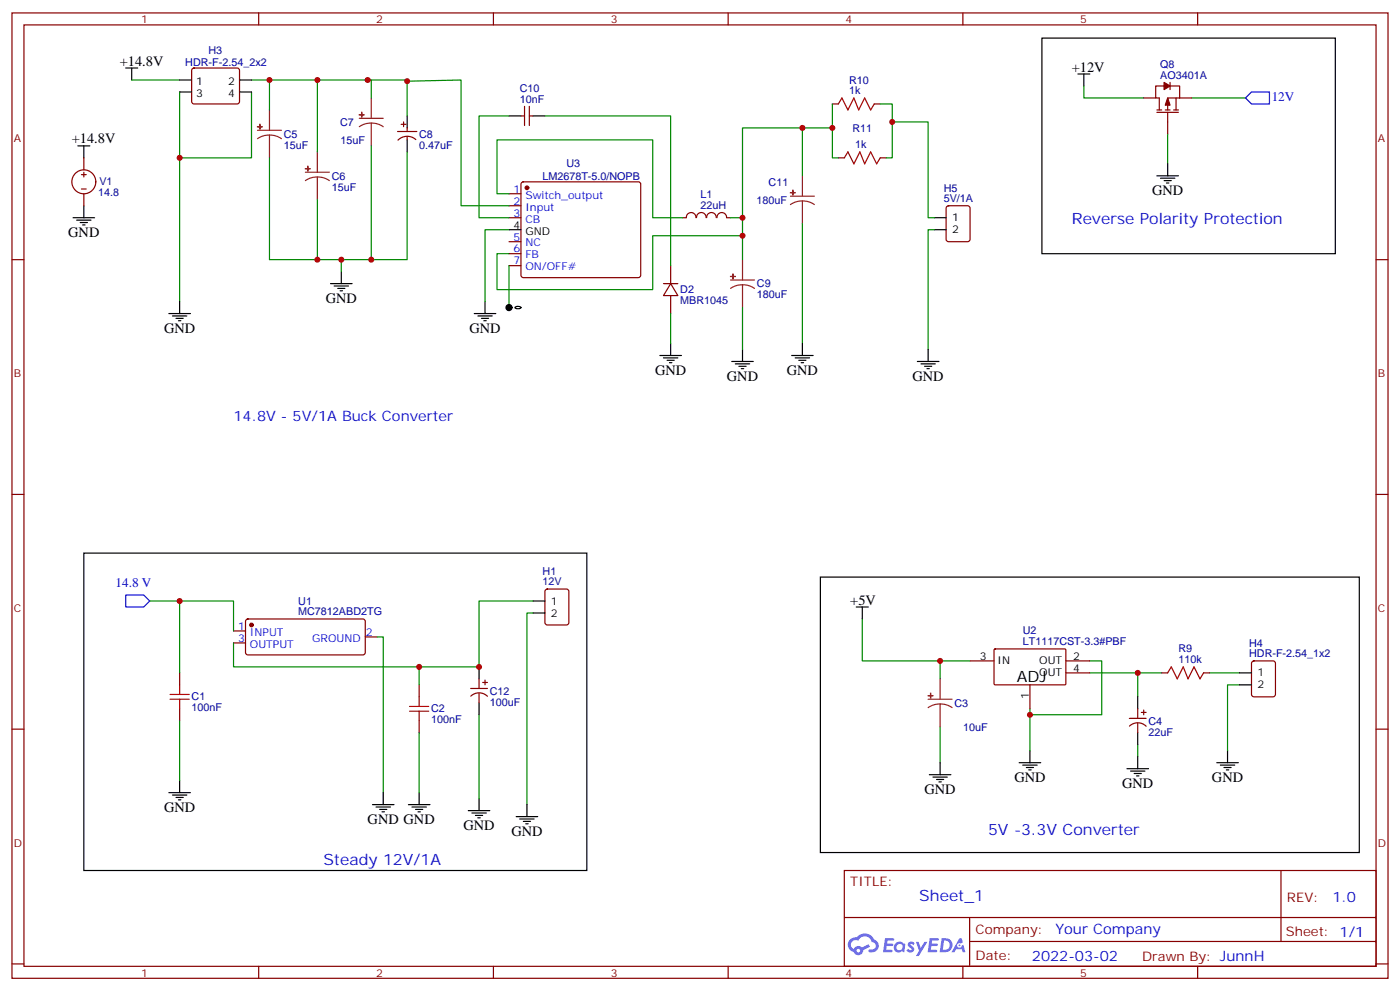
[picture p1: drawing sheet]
<svg xmlns="http://www.w3.org/2000/svg" width="412mm" height="292mm" viewBox="0 0 412 292" stroke-linecap="round" stroke-linejoin="round" font-family="sans-serif">
<g fill="none" stroke="#870000" stroke-width=".35">
<path d="M3.5 3.8h405.4v284.3h-405.4zM7.1 7.3h398.2v277.3h-398.2zM76.2 3.8v3.5M145.3 3.8v3.5M214.5 3.8v3.5M283.6 3.8v3.5M352.8 3.8v3.5M3.5 76.5h3.6M405.3 76.5h3.6M3.5 145.6h3.6M405.3 145.6h3.6M3.5 214.8h3.6"/>
<path d="M405.3 214.8h3.6M248.7 256.4h156.6v28.2h-156.6zM377.3 256.4v20.9M248.7 270.2h156.5M285.6 277.3h119.6M285.6 270.2v14.2M3.5 283.9h3.6M76.2 284.6v3.5M145.3 284.6v3.5M214.5 284.6v3.5M283.6 284.6v3.5M352.8 284.6v3.5"/>
<path d="M405.3 283.9h3.6"/>
</g>
<g fill="#5487ff">
<path d="M267.7 277.6a1.22 1.22 0 0 1 1.7 .2l-.4 .6a.47 .47 0 0 0-.3-.4 .47 .47 0 0 0-.5 .2l.1 .2a1.14 1.14 0 0 1 .8 1.8 1.14 1.14 0 0 1-1.9 0l-.2-.2 .5-.6 .7 .5a.29 .29 0 0 0 .3-.3 .29 .29 0 0 0-.2-.3 1.04 1.04 0 0 1-.6-1.7z"/>
<path d="M260.7 276.3h2.4l.3 .2-.2 .5-1.8 .1-.1 .8h1.5l.3 .4-.3 .4h-1.6l-.2 1.1h1.7l.2 .3-.2 .3-2.6 .1z"/>
<path d="M273.8 276.3h2.4l.3 .2-.1 .5-1.8 .1-.2 .8h1.6l.3 .4-.4 .4h-1.6l-.1 1.1h1.7l.2 .3-.2 .3-2.6 .1z"/>
<path d="M282.6 276.3h.7l.3 1.3-.6 .3a.69 .69 0 0 0-1 .3 .69 .69 0 0 0 .4 .9 .69 .69 0 0 0 .9-.6l.5-.2 .6 2.2h-.8l-.2-.9h-1.8l-.5 .9h-.8z"/>
<path d="M269.8 277.4h.8l.6 1.8 1.1-1.8h.9l-2.6 4.2h-.8l.9-1.5z"/>
<path d="M277.4 276.3l-.6 4.2h1.3a2.11 2.11 0 0 0 2.5-2.1 2.11 2.11 0 0 0-2.5-2.1zM278.1 277.1a1.39 1.39 0 0 1 1.7 1.4 1.39 1.39 0 0 1-1.8 1.3h-.3z"/>
<path d="M263.7 277.9a1.54 1.54 0 0 0-.1 2.2 1.54 1.54 0 0 0 2.2 .1l.6 .3 .3-2.3-.2-.3h-.4a1.49 1.49 0 0 0-2.4 0zM264 278.9a.94 .94 0 0 1 1.8 0 .94 .94 0 0 1-1.8 0z"/>
<path d="M250.4 276.7a2.18 2.18 0 0 0 1.1 3.7 1.44 1.44 0 0 0 1.6 .9 1.44 1.44 0 0 0 1.2-1.4l2-1.1-.5-.7-1.9 1a1.47 1.47 0 0 0-2.4 .4 1.39 1.39 0 0 1-.7-1.9 1.39 1.39 0 0 1 2-.5 2.12 2.12 0 0 1 2.2-1.3 2.12 2.12 0 0 1 1.9 1.7 1.14 1.14 0 0 1 1.1 1.4 1.14 1.14 0 0 1-1.7 .7 .43 .43 0 0 0-.5 .4 .43 .43 0 0 0 .4 .5 1.98 1.98 0 0 0 2.5-1.2 1.98 1.98 0 0 0-1.2-2.6 3.1 3.1 0 0 0-5.3-.6l-.9 .1zM252.3 280a.55 .55 0 0 1 1.1 0 .55 .55 0 0 1-1.1 0z"/>
<circle cx="282.6" cy="278.4" r=".26"/>
</g>
<g fill="none" stroke="#870000" stroke-width=".35">
<path d="M56.7 20.2l.4-.2h12.7l.5 .2 .3 .5-.1 9.5-.7 .4h-12.9l-.5-.7v-9.2zM117.1 38.7h5.7M118.2 36.6h1.4M118.9 35.9v1.4M119.9 37.7v1M153.5 34.1h1M154.5 31.3v5.7M155.9 31.3v5.7M155.9 34.1h1.1M245.2 30.6h1.7M257.5 30.6h1.8M336.9 28.9h3.5"/>
<path d="M340.8 33.1h6.3M340.8 32.4h1.4M342.9 25.3h-2.5v3.6h1.1v3.5M343.3 32.4h1.4M344 33.1v6.3M344.7 25.3h2.8v3.6M344.7 24.3v2.1M345.7 32.4h1.4M346.4 28.9v3.5M347.5 28.9h-3.5v3.5M347.5 28.9h3.5M24 51.4h1.4"/>
<path d="M24 55.7h1.4M24.7 46.5v3.5M24.7 50.7v1.4M24.7 57.1v3.5M119.9 40.1v1.1M122.5 41.1a3.8 3.8 0 0 0-5.3 .2M149.9 57.1h3.6M153.7 53.8l.5-.2h33.8l.5 .2 .2 .5v26.8l-.2 .5-.5 .2h-33.8l-.5-.3-.2-.4v-26.8zM246.9 46.5h1.8M259.3 46.5h1.8M149.9 60.6h3.6M149.9 64.1h3.6"/>
<path d="M149.9 71.2h3.6M149.9 74.7h3.6M149.9 78.2h3.6M197.6 78.2v5.3M205 64.1a1.41 1.41 0 0 0-1.4-1.5 1.41 1.41 0 0 0-1.4 1.5h-1.1M205.2 64.1a1.41 1.41 0 0 1 1.4-1.5 1.41 1.41 0 0 1 1.4 1.5M208.2 64.1a1.41 1.41 0 0 1 1.4-1.5 1.41 1.41 0 0 1 1.4 1.5M211.2 64.1a1.41 1.41 0 0 1 1.4-1.5 1.41 1.41 0 0 1 1.4 1.5M214.1 64.1h1.1M278.9 60.8l.5-.2h5.6l.7 .4 .1 9.5-.5 .6-5.9 .1-.7-.5v-9.4zM195.4 83.5h4.3M197.6 83.5l2.1 3.6h-4.3z"/>
<path d="M197.6 87.1v5.3M160.7 173.7l.5-.2h5.7l.6 .4 .1 9.5-.5 .6-5.9 .1-.6-.5-.1-9.4zM52.9 198.2v3.5M68.8 185.8h3.5M68.8 189.4h3.5M72.6 182.5l.4-.2 34.2 .1 .4 .6-.1 9.5-.6 .4-34.1-.1-.5-.6v-9.2zM107.6 187.6h3.5M141.1 200v2.8M285.8 194.7h7M292.9 191.3l.3-.2 20.6 .1 .2 .3-.1 10-.3 .2h-20.6l-.2-.3zM314 198.2h7M314 194.7h7"/>
<path d="M342.2 198.2h1.8M354.5 198.2h1.8M368.9 194.9l.5-.2h5.6l.7 .4v9.4l-.5 .7h-5.8l-.7-.4v-9.4zM52.9 208.8v3.5M123.5 201.7v3.5M123.5 212.3v3.5M138.6 202.8h5M138.7 205a3.5 3.5 0 0 1 4.9 .1M141.1 204.2v2.8M142.2 201h1.4M142.9 200.3v1.4M303.4 201.7v7.1"/>
<path d="M332.7 211.6h4.9M332.7 213.9a3.5 3.5 0 0 1 4.9 0M335.1 208.8v2.8M335.1 213v2.8M336.2 209.8h1.4M336.9 209.1v1.4"/>
<circle cx="24.7" cy="53.6" r="3.5"/>
</g>
<g fill="none" stroke="#000" stroke-width=".35">
<path d="M306.9 11.2h86.4v63.5h-86.4zM37 20h3.6M38.8 20v3.6M52.9 23.6h3.5M52.9 27.1h3.5M70.6 23.6h3.5M70.6 27.1h3.5M119.9 34.1v3.6M149.9 34.1h3.6M157 34.1h3.5M317.5 21.8h3.5M319.3 21.8v3.5"/>
<path d="M22.9 43h3.6M24.7 43v3.5M119.9 41.2v3.5M340.8 51.8h6.3M341.8 52.5h4.3M342.9 53.2h2.1M343.6 53.9h.7M344 48.3v3.5M21.5 64.1h6.4M22.6 64.8h4.2M23.6 65.5h2.2M24.3 66.3h.7"/>
<path d="M24.7 60.6v3.5M149.9 67.7h3.6M275.2 67.7h3.5M275.2 64.1h3.5M49.7 92.4h6.4M50.8 93.1h4.2M51.9 93.8h2.1M52.6 94.5h.7M52.9 88.8v3.6M97.4 83.5h6.3M98.4 84.2h4.3M99.5 84.9h2.1"/>
<path d="M100.2 85.7h.7M100.5 80v3.5M139.7 92.4h6.3M140.8 93.1h4.2M141.8 93.8h2.1M142.5 94.5h.7M142.9 88.8v3.6M151.8 90.5l.8-.3 .9 .4a1.28 1.28 0 0 1-1.8 0zM194.4 104.7h6.3M195.4 105.4h4.3M196.5 106.1h2.1M197.2 106.8h.7"/>
<path d="M197.6 101.2v3.5M215.5 106.5h6.4M216.6 107.2h4.2M217.7 107.9h2.1M218.4 108.6h.7M218.7 102.9v3.6M233.2 104.7h6.3M234.2 105.4h4.3M235.3 106.1h2.1M236 106.8h.7M236.4 101.2v3.5M270.2 106.5h6.4"/>
<path d="M271.3 107.2h4.2M272.3 107.9h2.2M273 108.6h.8M273.4 102.9v3.6M24.7 162.9h148.2v93.5h-148.2zM157 177h3.5M241.7 170h158.7v81.1h-158.7zM252.2 178.8h3.6M254 178.8v3.5M141.1 196.4v3.6M157 180.6h3.5M365.1 198.2h3.6"/>
<path d="M141.1 207v3.5M335.1 205.2v3.6M335.1 215.8v3.6M365.1 201.7h3.6M49.7 233.5h6.4M50.8 234.2h4.2M51.9 234.9h2.1M52.6 235.6h.7M52.9 229.9v3.6M109.7 237h6.4M110.8 237.7h4.2M111.8 238.4h2.1"/>
<path d="M112.5 239.1h.7M112.9 233.5v3.5M120.3 237h6.3M121.4 237.7h4.2M122.4 238.4h2.1M123.1 239.1h.7M123.5 233.5v3.5M137.9 238.8h6.4M139 239.5h4.2M141.1 235.2v3.6M155.2 237v3.5M273.8 228.2h6.3"/>
<path d="M274.8 228.9h4.2M275.9 229.6h2.1M276.6 230.3h.7M276.9 224.6v3.6M300.2 224.6h6.4M301.3 225.4h4.2M302.3 226.1h2.1M303 226.8h.7M303.4 221.1v3.5M332 226.4h6.3M333 227.1h4.3M334.1 227.8h2.1"/>
<path d="M334.8 228.5h.7M335.1 222.9v3.5M358.4 224.6h6.4M359.5 225.4h4.2M360.5 226.1h2.2M361.2 226.8h.7M361.6 221.1v3.5M140.1 240.2h2.1M140.8 240.9h.7M152 240.5h6.4M153.1 241.2h4.2M154.2 241.9h2.1"/>
<path d="M154.9 242.6h.7"/>
</g>
<g fill="none" stroke="#8c2424" stroke-width=".35">
<path d="M75.8 38.4h7.1M79.4 39.8l1.8 .2 1.7 .9M79.4 39.8l-1.9 .2-1.7 .9M79.4 32.4v6M79.4 39.8v6.7M105.8 34.9h7.1M109.4 36.3l1.8 .2 1.7 .8M109.4 36.3l-1.9 .2-1.7 .8M109.4 28.9v6M109.4 36.3v6.7M90 50.7h7M93.5 52.1l1.8 .3 1.7 .8"/>
<path d="M93.5 52.1l-1.9 .3-1.6 .8M93.5 44.7v6M93.5 52.1v6.7M232.8 57.8h7.1M236.4 59.2l1.8 .2 1.7 .9M236.4 59.2l-1.9 .2-1.7 .9M236.4 51.8v6M236.4 59.2v6.7M218.7 76.5v6M215.2 82.5h7M218.7 83.9l1.9 .2 1.6 .8M218.7 83.9l-1.8 .2-1.7 .8"/>
<path d="M218.7 83.9v6.7M276.9 200v6M273.4 206h7.1M276.9 207.4l1.9 .2 1.7 .8M276.9 207.4l-1.8 .2-1.7 .8M276.9 207.4v6.7"/>
</g>
<g fill="#8c2424" stroke="#8c2424" stroke-width=".35">
<path d="M105.8 33.8h1.4z"/>
<path d="M106.5 33.1l.1 1.4z"/>
<path d="M90 49.7h1.4z"/>
<path d="M90.7 49v1.4z"/>
<path d="M75.8 37.3l1.5 .1z"/>
<path d="M76.6 36.6v1.4z"/>
<path d="M215.2 81.4l1.4 .1z"/>
<path d="M215.9 80.7v1.4z"/>
<path d="M232.8 56.7l1.4 .1z"/>
<path d="M233.5 56l.1 1.4z"/>
<path d="M273.4 204.9h1.4z"/>
<path d="M274.1 204.2v1.4z"/>
</g>
<g fill="#870000" stroke="#870000" stroke-width=".35">
<path d="M344 28.9l.7 2.1h-1.4z"/>
<path d="M342.9 24.3l1.8 1-1.8 1.1z"/>
<circle cx="155.2" cy="55.3" r=".53"/>
<circle cx="74.1" cy="184.1" r=".53"/>
</g>
<g fill="none" stroke="#008700" stroke-width=".35">
<path d="M38.8 23.6h14.1M52.9 27.1v61.7M74.1 23.6h35.3v5.3M74.1 27.1v19.4h-21.2M79.4 23.6v8.8M93.5 23.6v21.1M108.3 23.6h11.6v10.5M119.9 23.9l15.9-.3v37h14.1M149.9 34.1h-8.8v30h8.8M160.5 34.1h37.1v44.1M236.4 37.7h8.8M245.2 30.6v15.9h1.7"/>
<path d="M259.3 30.6h3.5v15.9h-1.7M262.8 35.9h10.6v28.2h1.8M319.3 25.3v3.6h17.6M344 39.4v8.9M351 28.9h15.9M93.5 58.8v17.7M109.4 43v33.5M119.9 44.7v31.8h-40.5v-30M149.9 57.1h-3.5v-15.9h45.9v22.9h8.8M236.4 51.8v-14.1h-17.7v26.4M100.5 76.5v3.5M149.9 67.7h-7v21.1"/>
<path d="M149.9 78.2v12.4M215.2 64.1h3.5v5.3h-26.4v15.9h-45.9v-10.6h3.5M218.7 69.4v7.1M236.4 65.9v35.3M275.2 67.7h-1.8v35.2M197.6 92.4v8.8M218.7 90.6v12.3M44.1 177h8.8v21.2M52.9 177h15.9v8.8M157 177h-15.9v19.4h-72.3v-7M111.1 187.6h1.8v45.9M123.5 196.4v5.3"/>
<path d="M157 180.6h-1.8v56.4M254 182.3v12.4h22.9v5.3M276.9 194.7h8.9M321 194.7h3.6v15.8h-21.2M321 198.2h14.1v7M335.1 198.2h7.1M356.3 198.2h8.8M52.9 212.3v17.6M123.5 215.8v17.7M141.1 210.5v24.7M276.9 214.1v10.5M303.4 208.8v12.3"/>
<path d="M335.1 219.4v3.5M365.1 201.7h-3.5v19.4"/>
</g>
<path d="M246.9 30.6l1.1-1.7 1.8 3.5 1.7-3.5 1.4 3.5 1.8-3.5 1.8 3.5 1-1.8M248.7 46.5l1.1-1.8 1.7 3.6 1.8-3.6 1.4 3.6 1.8-3.6 1.7 3.6 1.1-1.8M344 198.2l1-1.8 1.8 3.6 1.7-3.6 1.5 3.6 1.7-3.6 1.8 3.6 1-1.8M50.1 206h5.6M50.1 204.5h5.6M52.9 201.7v2.8M52.9 206v2.8M120.6 209.5h5.7M120.6 208.1h5.7M123.5 205.2v2.9M123.5 209.5v2.8" fill="none" stroke="#a10000" stroke-width=".35"/>
<path d="M366.9 28.9l1.8-1.8h5.2v3.5h-5.2zM37 175.3h5.3l1.8 1.7-1.8 1.8h-5.3z" fill="none" stroke="#00f" stroke-width=".35"/>
<circle cx="149.9" cy="90.6" r=".88" fill="#000" stroke="#000" stroke-width=".35"/>
<g fill="#c00">
<circle cx="93.5" cy="23.6" r=".88"/>
<circle cx="79.4" cy="23.6" r=".88"/>
<circle cx="93.5" cy="76.5" r=".88"/>
<circle cx="109.4" cy="76.5" r=".88"/>
<circle cx="108.3" cy="23.6" r=".88"/>
<circle cx="119.9" cy="23.9" r=".88"/>
<circle cx="100.5" cy="76.5" r=".88"/>
<circle cx="245.2" cy="37.7" r=".88"/>
<circle cx="218.7" cy="69.4" r=".88"/>
<circle cx="262.8" cy="35.9" r=".88"/>
<circle cx="218.7" cy="64.1" r=".88"/>
<circle cx="236.4" cy="37.7" r=".88"/>
<circle cx="303.4" cy="210.5" r=".88"/>
<circle cx="335.1" cy="198.2" r=".88"/>
<circle cx="276.9" cy="194.7" r=".88"/>
<circle cx="52.9" cy="46.5" r=".88"/>
<circle cx="52.9" cy="177" r=".88"/>
<circle cx="123.5" cy="196.4" r=".88"/>
<circle cx="141.1" cy="196.4" r=".88"/>
</g>
<g font-size="4.6" fill="#00f">
<text x="315.7" y="65.9">Reverse Polarity Protection</text>
<text x="291" y="245.8">5V -3.3V Converter</text>
<text x="95.2" y="254.6">Steady 12V/1A</text>
<text x="270.8" y="265.4">Sheet_1</text>
</g>
<text font-size="4.6" x="299.5" y="201">ADJ</text>
<g font-size="4.2">
<text x="35.3" y="19.3">+14.8V</text>
<text x="315.7" y="21.1">+12V</text>
<text x="21.2" y="42.3">+14.8V</text>
<text x="339.4" y="57.4">GND</text>
<text x="20.1" y="69.8">GND</text>
<text x="96" y="89.2">GND</text>
<text x="48.3" y="98">GND</text>
<text x="138.3" y="98">GND</text>
<text x="193" y="110.3">GND</text>
<text x="214.1" y="112.1">GND</text>
<text x="231.8" y="110.3">GND</text>
<text x="268.8" y="112.1">GND</text>
<text x="250.5" y="178.1">+5V</text>
<text x="272.3" y="233.8">GND</text>
<text x="298.8" y="230.3">GND</text>
<text x="330.6" y="232.1">GND</text>
<text x="357" y="230.3">GND</text>
<text x="48.3" y="239.1">GND</text>
<text x="108.3" y="242.6">GND GND</text>
<text x="136.5" y="244.4">GND</text>
<text x="150.6" y="246.2">GND</text>
</g>
<g font-size="4.2" fill="#00f">
<text x="68.8" y="124.1">14.8V - 5V/1A Buck Converter</text>
<text x="392.5" y="265.7">1.0</text>
<text x="310.9" y="275.2">Your Company</text>
<text x="304" y="283">2022-03-02</text>
</g>
<g font-size="3.9" fill="#00f">
<text x="374.6" y="29.7">12V</text>
<text x="34.1" y="173">14.8 V</text>
</g>
<g font-size="3.9" fill="#800">
<text x="250.5" y="261">TITLE:</text>
<text x="379.1" y="265.7">REV:</text>
<text x="287.4" y="275.2">Company:</text>
<text x="378.7" y="275.8">Sheet: 1/1</text>
<text x="287.4" y="282.9">Date:</text>
<text x="336.4" y="282.9">Drawn By: JunnH</text>
</g>
<g font-size="3.2" fill="#800">
<text x="41.6" y="6.8">1</text>
<text x="110.8" y="6.8">2</text>
<text x="179.9" y="6.8">3</text>
<text x="249.1" y="6.8">4</text>
<text x="318.2" y="6.8">5</text>
<text x="4.1" y="41.9">A</text>
<text x="405.9" y="41.9">A</text>
<text x="4.1" y="111.1">B</text>
<text x="405.9" y="111.1">B</text>
<text x="4.1" y="180.2">C</text>
<text x="405.9" y="180.2">C</text>
<text x="4.1" y="249.3">D</text>
<text x="405.9" y="249.3">D</text>
<text x="41.6" y="287.6">1</text>
<text x="110.8" y="287.6">2</text>
<text x="179.9" y="287.6">3</text>
<text x="249.1" y="287.6">4</text>
<text x="318.2" y="287.6">5</text>
</g>
<g font-size="3.2" fill="#000080">
<text x="61.4" y="15.8">H3</text>
<text x="54.6" y="19.3">HDR-F-2.54_2x2</text>
<text x="341.8" y="23.2">AO3401A</text>
<text x="341.8" y="20">Q8</text>
<text x="153.1" y="27">C10</text>
<text x="250.1" y="27.8">1k</text>
<text x="250.1" y="24.6">R10</text>
<text x="153.1" y="30.3">10nF</text>
<text x="83.6" y="40.6">C5</text>
<text x="100.2" y="37">C7</text>
<text x="123.5" y="40.6">C8</text>
<text x="251.1" y="38.8">R11</text>
<text x="83.6" y="43.8">15uF</text>
<text x="100.3" y="42.3">15uF</text>
<text x="123.5" y="43.8">0.47uF</text>
<text x="251.9" y="43.7">1k</text>
<text x="97.7" y="52.9">C6</text>
<text x="159.8" y="52.9">LM2678T-5.0/NOPB</text>
<text x="166.9" y="49.2">U3</text>
<text x="28.9" y="57.8">14.8</text>
<text x="29.3" y="54.6">V1</text>
<text x="97.7" y="56.1">15uF</text>
<text x="206.3" y="58.4">L1</text>
<text x="222.9" y="60">180uF</text>
<text x="226.4" y="54.7">C11</text>
<text x="278" y="59.5">5V/1A</text>
<text x="278" y="56.6">H5</text>
<text x="206.3" y="61.5">22uH</text>
<text x="200.4" y="89.7">MBR1045</text>
<text x="200.4" y="86.4">D2</text>
<text x="223" y="87.8">180uF</text>
<text x="223" y="84.6">C9</text>
<text x="159.8" y="172.4">12V</text>
<text x="159.8" y="169.3">H1</text>
<text x="87.9" y="178.1">U1</text>
<text x="87.9" y="181.3">MC7812ABD2TG</text>
<text x="301.3" y="190">LT1117CST-3.3#PBF</text>
<text x="301.3" y="186.8">U2</text>
<text x="368" y="190.4">H4</text>
<text x="347.1" y="195.4">110k</text>
<text x="347.1" y="192.1">R9</text>
<text x="368" y="193.6">HDR-F-2.54_1x2</text>
<text x="56.4" y="209.5">100nF</text>
<text x="56.4" y="206.3">C1</text>
<text x="127" y="209.8">C2</text>
<text x="144.3" y="207.8">100uF</text>
<text x="144.3" y="204.6">C12</text>
<text x="281.2" y="208.1">C3</text>
<text x="127" y="213">100nF</text>
<text x="283.8" y="215.2">10uF</text>
<text x="338.3" y="213.4">C4</text>
<text x="338.3" y="216.7">22uF</text>
</g>
<g font-size="3.2">
<text x="57.7" y="25">1</text>
<text x="57.7" y="28.5">3</text>
<text x="67.2" y="28.5">4</text>
<text x="67.2" y="25">2</text>
<text x="280.5" y="65.2">1</text>
<text x="151.3" y="67.3">4</text>
<text x="154.8" y="69.1">GND</text>
<text x="280.5" y="68.7">2</text>
<text x="162.3" y="178.1">1</text>
<text x="162.3" y="181.6">2</text>
<text x="288.7" y="194.3">3</text>
<text x="293.9" y="195.7">IN</text>
<text x="306.1" y="195.7">OUT</text>
<text x="316.1" y="194.3">2</text>
<text x="316.1" y="197.8">4</text>
<text x="306.1" y="199.2">OUT</text>
<text x="370.4" y="199.2">1</text>
<text x="370.4" y="202.8">2</text>
<text x="303" y="205.9" transform="rotate(-90 303 205.9)">1</text>
</g>
<g font-size="3.2" fill="#00f">
<text x="151.3" y="56.7">1</text>
<text x="154.8" y="58.5">Switch_output</text>
<text x="151.3" y="60.3">2</text>
<text x="151.3" y="63.8">3</text>
<text x="154.8" y="62">Input</text>
<text x="154.8" y="65.5">CB</text>
<text x="151.3" y="70.8">5</text>
<text x="151.3" y="74.4">6</text>
<text x="151.3" y="77.9">7</text>
<text x="154.8" y="72.6">NC</text>
<text x="154.8" y="76.1">FB</text>
<text x="154.8" y="79.7">ON/OFF#</text>
<text x="70.1" y="185.5">1</text>
<text x="70.1" y="189">3</text>
<text x="73.6" y="187.3">INPUT</text>
<text x="73.6" y="190.8">OUTPUT</text>
<text x="92" y="189">GROUND</text>
<text x="107.8" y="187.3">2</text>
</g>
</svg>
